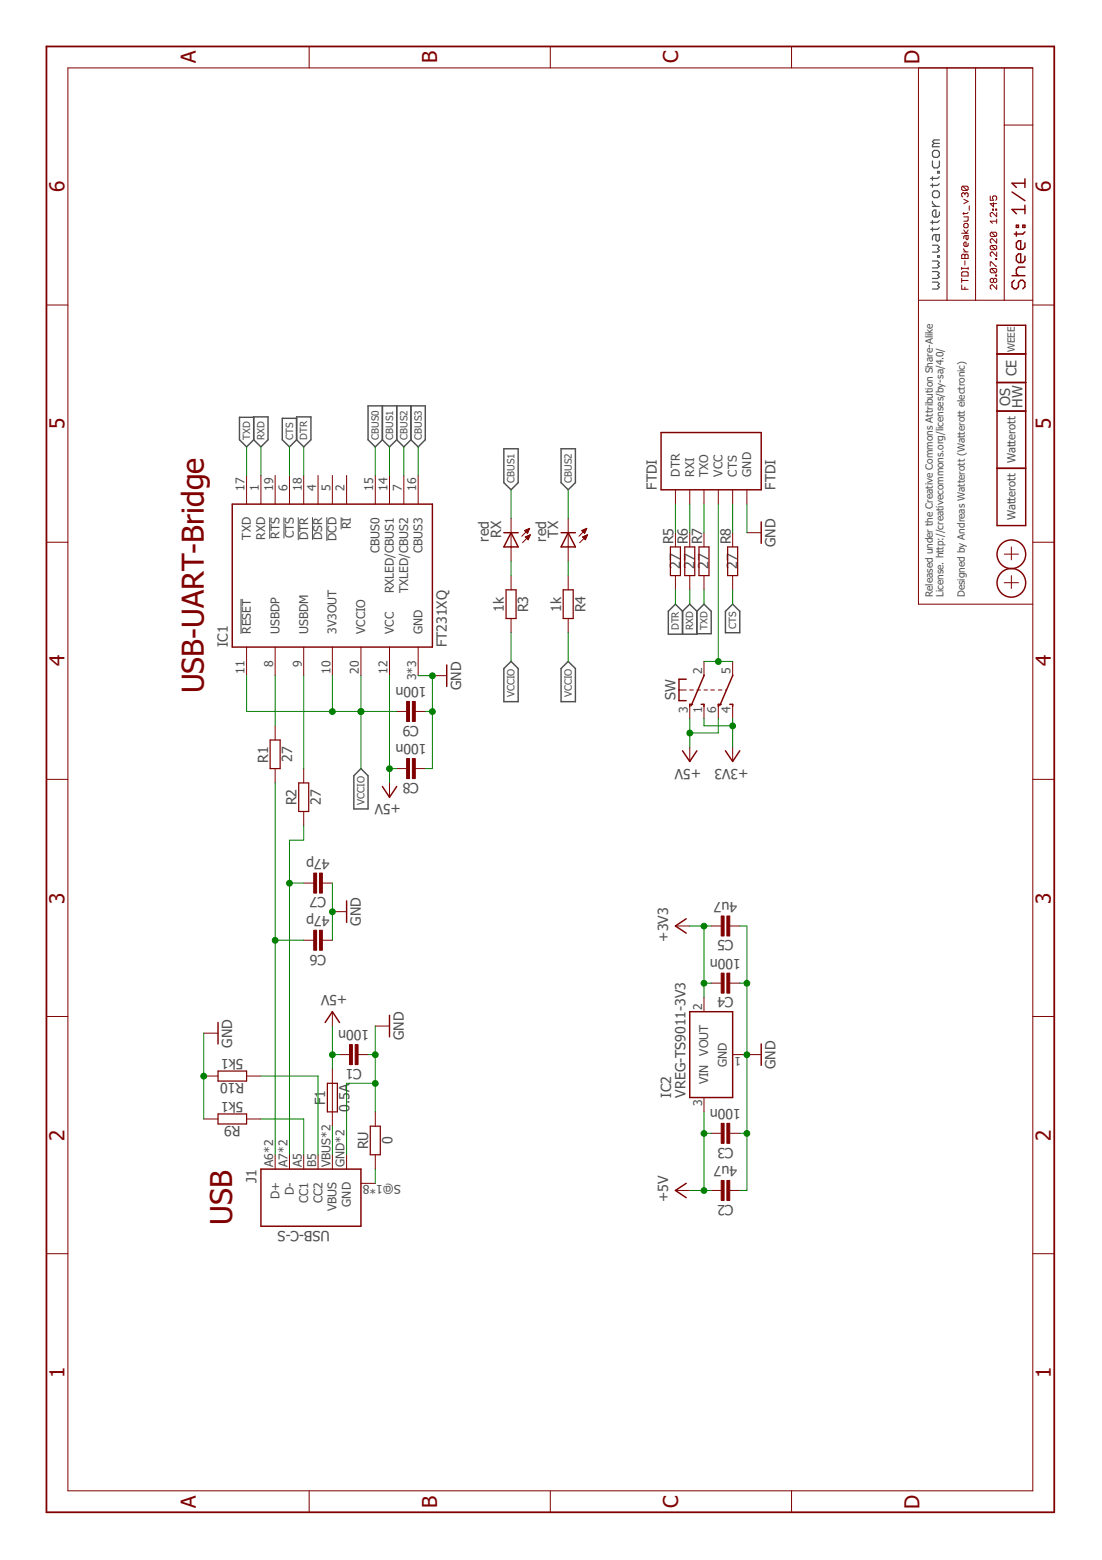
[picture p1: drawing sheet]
<svg xmlns="http://www.w3.org/2000/svg" width="210mm" height="297mm" viewBox="0 0 210 297" stroke-linecap="round" stroke-linejoin="round" font-family="sans-serif">
<g fill="none" stroke="#505050" stroke-width=".23">
<path d="M177.6 30.6v1l.3 .4h.7l.3-.4v-1M177.6 36.7l.3-.4h.7l.3 .4v.6l-.3 .3h-.7l-.3-.3zM177.6 33.7v.6M177.6 35v.6M177.6 38.3v.4l.7 .6M177.6 39.3h1.3M177.9 28.6h.7l.3 .4v.6l-.3 .4h-.7l-.3-.4v-.6zM177.9 27.3l-.3 .3v.3h1.3M177.9 27.3h1M178.6 32.6h.3v.4h-.3zM178.9 35l-.3 .3h-1.3M178.9 33.7l-.3 .3h-1.3"/>
<path d="M178.9 26.6h-1l-.3 .4 .3 .3M177.6 53.7h1l.3 .3-.3 .4 .3 .3-.3 .3h-1M177.6 51.7h1l.3 .3-.3 .4 .3 .3-.3 .3h-1M177.6 49.7h1l.3 .3-.3 .4 .3 .3-.3 .3h-1M177.6 46.7h1l.3 .3-.3 .3 .3 .4-.3 .3h-1M177.6 42v.7M177.6 43.3v.7M178.3 44.7v1l.3 .3 .3-.3v-1h-1l-.3 .3v.7M178.6 48.7h.3v.3h-.3zM178.9 40.3v.7l-.3 .3h-.7l-.3-.3v-.7l.3-.3h.4v1.3M178.9 43.3l-.3 .4h-1.3M178.9 42l-.3 .3h-1.3"/>
</g>
<path d="M51.4 98.5v4.1M54.1 98.5v4M56.8 98.5v4.3M59.5 98.5v4.3M62.3 98.5v4.5M65 98.5v2.3M45.9 114v6.7" fill="none" stroke="#505050" stroke-width=".19"/>
<g fill="none" stroke="#505050" stroke-width=".28">
<path d="M48.3 79.4h2.8v4.3l-1.4 1.4-1.4-1.4zM48.3 79.5h-2.7v4.2l1.4 1.4 1.3-1.4M56.5 79.7h-2.7v4l1.3 1.4 1.4-1.4M56.5 79.4h2.7v4.3l-1.4 1.4-1.3-1.4zM72.8 77.3v6.4M75.6 77.3v6.4M78.3 77.3v6.4M72.8 83.7l-1.3 1.4-1.4-1.4v-6.4h10.9v6.4l-1.3 1.4-1.4-1.4M72.8 83.7l1.4 1.4 1.4-1.4M75.6 83.7l1.3 1.4 1.4-1.4M96 85.4h2.7v6.5l-1.4 1.4-1.3-1.4zM106.9 85.4h2.7v6.5l-1.4 1.4-1.3-1.4z"/>
<path d="M130 116.4l-1.3-1.4-1.4 1.4v4.4h5.4v-4.4M130 116.4v4.4M130 116.4l1.4-1.4 1.3 1.4M132.7 116.4l1.4-1.4 1.4 1.4v4.3h-2.8M138.2 116.4l1.4-1.4 1.3 1.4v4.1h-2.7zM96 127.3l1.3-1.4 1.4 1.4v6.3h-2.7zM106.9 127.3l1.3-1.4 1.4 1.4v6.3h-2.7zM68.7 146.3l1.4 1.4v6.3h-2.7v-6.3z"/>
</g>
<g fill="none" stroke="#800000" stroke-width=".19">
<path d="M12.9 12.9h183.8v271h-183.8zM58.9 8.8v4.1M104.8 8.8v4.1M150.8 8.8v4.1M174.9 12.9v102.1h21.8M180.4 12.9v44.3M185.8 12.9v44.3M191.3 12.9v44.3M183.4 35.5l-.2 .1v.5l.2 .2h.8M183.4 35.5h.8l.2 .1v.5l-.2 .2M183.4 35.5l.8 .8M183.6 38l.8 .4-.8 .4"/>
<path d="M183.8 36.9l-.2-.2-.4 .2v.4l.2 .2M183.8 36.9v.2M183.8 36.9l.2-.2 .4 .2v.4l-.2 .2M184.6 39.2v.8M188.6 37.3v.8h.6l-.2-.4 .2-.4h.5l.1 .2v.4l-.1 .2M189 39.8h.2v.2h-.2zM189.2 38.6v.8l-.6-.6h1.2M189.7 39.8h.1v.2h-.1zM191.3 23.8h5.4M8.8 58.1h4.1M174.9 57.2h21.8M183.2 54.3v.8h1.2"/>
<path d="M183.2 48.6l.2-.2 .4 .2 .4-.2 .2 .2v.6h-1.2zM183.2 50.9v.4M183.2 51.9l.2-.1h.8l.2 .1v.7h-1.2zM183.2 53v.8M183.2 53.4h1.2M183.2 51.1h1.2M183.2 44.4h1.2M183.6 41.3h.8v.6l-.2 .2h-.6M183.6 42.8l.2-.3h.4l.2 .3v.4l-.2 .2h-.4l-.2-.2zM183.6 48h.8M183.6 47.3v.3l.4 .4M183.6 40.4v.5"/>
<path d="M183.6 43.8l.4 .6 .4-.6M183.8 48.6v.6M183.8 49.7v.8M183.8 54.7v.4M184 44.9v.6l.2 .2 .2-.2v-.6h-.6l-.2 .1v.5M184.4 46.3v.4l-.2 .2h-.4l-.2-.2v-.4l.4-.2v.8M184.4 50.9v.4M184.4 40.4l-.2 .3h-.8M188.6 50.7v-.8h.2l.9 .8h.1M188.8 51.1h.9l.1 .2v.4l-.1 .2M188.8 51.1l-.2 .2v.4l.2 .2h.9M188.8 44.2h.9l.1 .2v.4l-.1 .2"/>
<path d="M188.8 46.7h.9l.1 .2v.4l-.1 .2M188.8 44.2l-.2 .2v.4l.2 .2h.9M188.8 46.7l-.2 .2v.4l.2 .2h.9M188.8 51.1l.9 .8M188.8 46.7l.9 .8M188.8 44.2l.9 .8M189.2 53.2l.2-.2 .4 .2v.4l-.1 .2-.5-.2M189.2 53.2l-.2-.2-.4 .2v.4l.2 .2 .4-.2M189.2 53.2v.4M189.7 52.4h.1v.2h-.1zM189.7 49.2h.1v.2h-.1zM189.8 42.1h-1.2l.4 .4"/>
<path d="M189.8 40.5v.8l-.8-.8-.4 .2v.4l.2 .2M189.8 41.7v.8M189.8 45.5v.8l-.8-.8-.4 .2v.4l.2 .2M189.8 48v.8l-.8-.8-.4 .2v.4l.2 .2M189.8 54.3v.8l-.8-.8-.4 .2v.4l.2 .2M196.7 58.1h4.1M47 90.5v5.5M49.7 90.5v5.5M52.4 90.5v5.5M55.1 90.5v5.5M57.8 90.5v5.5M60.6 90.5v5.5"/>
<path d="M63.3 90.5v5.5M66 90.5v5.5M71.5 90.5v5.5M74.2 90.5v5.5M76.9 90.5v5.5M79.7 90.5v5.5M97.3 98.7v8.2M108.2 98.7v8.2M128.7 93.3v2.7M131.4 93.3v2.7M134.1 93.3v2.7M136.8 93.3v2.7"/>
<path d="M139.6 93.3v2.7M142.3 93.3v2.7M8.8 103.3h4.1M97.3 109.6v2.7M97.3 117.8v2.7M99.9 101l1-.4-.4 1zM100 101v.1M100.1 102.2l.9-.4-.4 1zM100.1 100.9v.3M100.1 102.2v.1M100.2 100.9v.4M100.2 102.2v.2"/>
<path d="M100.4 100.8v.7M100.4 102.1v.5M100.5 100.8v.7M100.5 102v.7M100.6 100.7v.5M100.6 102v.7M100.8 100.6v.3M100.8 101.9v.5M100.9 100.6l-1.5 1.5M100.9 101.9v.2M101 101.8l-1.5 1.5M108.2 109.6v2.7"/>
<path d="M108.2 117.8v2.7M110.8 101l1-.4-.4 1zM110.9 101v.1M111 102.2l.9-.4-.4 1zM111 100.9v.3M111 102.2v.1M111.2 100.9v.5M111.2 102.2v.3M111.3 100.8v.7M111.3 102.1v.5M111.4 100.8v.6M111.4 102v.7"/>
<path d="M111.6 100.7v.4M111.6 102v.6M111.7 100.6v.2M111.7 101.9v.4M111.8 100.6l-1.5 1.5M111.8 101.9v.1M111.9 101.8l-1.5 1.5M128.7 101.4v2.7M128.7 109.6v2.7M131.4 101.4v2.7M131.4 109.6v2.7M134.1 101.4v2.7"/>
<path d="M134.1 109.6v2.7M139.6 101.4v2.7M139.6 109.6v2.7M142.3 101.4h2.7M191.3 111h2.7M191.3 105.5h2.7M192.6 104.1v2.5M192.6 109.6v2.5M196.7 103.3h4.1M47 123.2v5.5M52.4 123.2v5.5M52.4 138.2v2.7"/>
<path d="M57.8 123.2v5.5M63.3 123.2v5.5M68.7 123.2v5.5M74.2 123.2v5.5M75.6 135.5h1.9M79.1 135.5h1.9M79.7 123.2v5.5M82.4 128.7h2.7M129.3 131.4h1.4M131.4 134.1v2.7M131.4 131.4h.7M132.7 131.4h.7"/>
<path d="M134.1 125.9v2.8M134.1 134.1v2.7M134.1 131.4h.7M135.4 131.4h.7M136.8 134.1v2.7M136.8 131.4h.7M138.2 131.4h.1M139.6 125.9v2.8M139.6 134.1v2.7M8.8 148.4h4.1M52.4 146.3v2.8M57.8 146.3v2.8"/>
<path d="M57.8 154.5v2.7M74.2 149.1v2.7M75.6 146.3h1.9M79.1 146.3h1.9M131.4 142.3v2.7M139.6 142.3v2.7M196.7 148.4h4.1M57.8 179h2M57.8 168.1h2M61.4 179h1.9M61.4 168.1h1.9M63.3 173.6h2.7"/>
<path d="M128.7 176.3h2.7M135.5 176.3h1.9M139 176.3h1.9M8.8 193.5h4.1M38.8 196.7h2.7M63.3 192.6v2.8M71.5 195.4h2.7M134.1 189.9v2.7M135.5 187.2h1.9M139 187.2h1.9M196.7 193.5h4.1M38.8 213.1h2.7"/>
<path d="M38.8 204.9h2.7M47 213.1h2.7M47 204.9h2.7M52.4 219.9v2.7M55.1 219.9v2.7M57.8 219.9v2.7M60.6 219.9v2.7M63.3 203.5v10.9M63.3 219.9v2.7M64.7 200.8h1.9M66 219.9v2.7M68.2 200.8h1.9"/>
<path d="M71.5 211.7v2.7M71.5 219.9v2.7M134.1 209v2.7M135.5 215.8h1.9M139 215.8h1.9M139.6 200.8h5.4M8.8 238.7h4.1M68.7 225.3h2.8M128.7 226.7h2.7M135.5 226.7h1.9M139 226.7h1.9M196.7 238.7h4.1"/>
<path d="M58.9 283.9v4.1M104.8 283.9v4.1M150.8 283.9v4.1"/>
</g>
<path d="M8.8 8.8h192v279.2h-192z" fill="none" stroke="#800000" stroke-width=".34"/>
<g fill="none" stroke="#800000" stroke-width=".28">
<path d="M192.8 36.6l2.4 1.6M195.2 39.9h-2.4l.8 .8M195.2 34.1v1.6M195.2 39.1v1.6M195.2 34.9h-2.4l.8 .8M192.8 52.5h2.4M193.2 53.4l-.4 .4v.8l.4 .4h.4l.4-.4v-.8l.4-.4h.4l.4 .4v.8l-.4 .4M193.6 42.9h.4v.4h-.4zM193.6 44.2v.8M194.8 42.9h.4v.4h-.4zM195.2 46.2v.9l-.4 .4h-.8l-.4-.4v-.9l.4-.4h.4v1.7M195.2 48.8v.8l-.4 .4h-.8l-.4-.4v-.8l.4-.5h.4v1.7"/>
<path d="M195.2 50.9h-1.2l-.4 .4v.8l.4 .4M195.2 44.2l-.4 .4h-1.6M189.9 61.9h5.5v38.2h-5.5zM189.9 78.3h5.5M189.9 72.8h5.5M189.9 67.4h5.5M44.2 96h38.2v27.2h-38.2zM125.9 82.4h19.1v10.9h-19.1zM145 99.4v4.1M189.9 89.2h5.5M96 101.4h2.7M97.3 101.4l1.4 2.7h-2.7z"/>
<path d="M106.9 101.4h2.7M108.2 101.4l1.4 2.7h-2.7zM85.1 126.6v4.1M130.7 129.3h-1.4v4.1h1.4M131.9 134.1h-.5v.4M133.6 134.1h.5v.4M134.1 128.5l-2.4 5.9M137.4 134.1h-.6v.4M139 134.1h.6v.4M139.6 128.5l-2.5 5.9M72.8 149.8l1.4 2 1.4-2M130 143l1.4 2 1.3-2"/>
<path d="M138.2 143l1.4 2 1.3-2M66 171.5v4.1M130.7 174.9l-2 1.4 2 1.4M41.5 194.7v4.1M61.9 194.7l1.4-2.1 1.4 2.1M74.2 193.3v4.1M131.4 192.6h8.2v16.4h-8.2zM145 198.8v4.1M49.7 222.6h19v10.9h-19zM130.7 225.3l-2 1.4 2 1.3"/>
<circle cx="192.6" cy="111" r="2.73"/>
<circle cx="192.6" cy="105.5" r="2.73"/>
</g>
<path d="M96.4 112.3h1.9v5.5h-1.9zM107.3 112.3h1.9v5.5h-1.9zM127.7 104.1h1.9v5.5h-1.9zM130.4 104.1h1.9v5.5h-1.9zM133.1 104.1h1.9v5.5h-1.9zM138.6 104.1h1.9v5.5h-1.9zM51.5 140.9h1.9v5.4h-1.9zM56.9 149.1h1.9v5.4h-1.9zM41.5 212.1h5.5v1.9h-5.5zM41.5 203.9h5.5v1.9h-5.5zM62.4 206.3h1.9v5.4h-1.9zM70.5 214.4h1.9v5.5h-1.9z" fill="none" stroke="#800000" stroke-width=".23"/>
<g fill="#800000" stroke="#800000" stroke-width=".19">
<path d="M137.4 213.9h.5v3.8h-.5z"/>
<path d="M138.5 213.9h.5v3.8h-.5z"/>
<path d="M137.4 185.3h.5v3.8h-.5z"/>
<path d="M138.5 185.3h.5v3.8h-.5z"/>
<path d="M137.4 174.4h.5v3.8h-.5z"/>
<path d="M138.5 174.4h.5v3.8h-.5z"/>
<path d="M66.6 198.9h.5v3.8h-.5z"/>
<path d="M67.6 198.9h.6v3.8h-.6z"/>
<path d="M77.4 144.4h.6v3.9h-.6z"/>
<path d="M78.5 144.4h.6v3.9h-.6z"/>
<path d="M77.4 133.6h.6v3.8h-.6z"/>
<path d="M78.5 133.6h.6v3.8h-.6z"/>
<path d="M137.4 224.8h.5v3.8h-.5z"/>
<path d="M138.5 224.8h.5v3.8h-.5z"/>
<path d="M59.8 177.1h.5v3.8h-.5z"/>
<path d="M60.9 177.1h.5v3.8h-.5z"/>
<path d="M59.8 166.2h.5v3.9h-.5z"/>
<path d="M60.9 166.2h.5v3.9h-.5z"/>
</g>
<g fill="none" stroke="#008000" stroke-width=".19">
<path d="M47 85.1v5.4M49.7 85.1v5.4M55.1 85.1v5.4M57.8 85.1v5.4M71.5 85.1v5.4M74.2 85.1v5.4M76.9 85.1v5.4M79.7 85.1v5.4M97.3 93.3v5.4M108.2 93.3v5.4M128.7 96v5.4M131.4 96v5.4"/>
<path d="M134.1 96v5.4M136.8 96v29.9M139.6 96v5.4M142.3 96v5.4M97.3 106.9v2.7M108.2 106.9v2.7M128.7 112.3v2.7M131.4 112.3v2.7M134.1 112.3v2.7M139.6 112.3v2.7M47 128.7v6.8h28.6M52.4 128.7v9.5"/>
<path d="M57.8 128.7v17.6M63.3 128.7v6.8M68.7 128.7v17.6M74.2 128.7v20.4M79.7 128.7h2.7v17.6h-1.4M81 135.5h1.4M97.3 120.5v5.4M108.2 120.5v5.4M131.4 136.8v5.5M134.1 136.8v1.4h5.5M134.1 125.9h5.5M136.8 136.8v2.8h-5.4"/>
<path d="M139.6 136.8v5.5M52.4 149.1v70.8M57.8 157.2v2.8h-2.7v59.9M74.2 146.3h1.4M52.4 179h5.4M55.1 168.1h2.7M63.3 168.1v10.9M131.4 176.3h4.1M134.1 176.3v13.6M140.9 176.3h1.4v50.4h-1.4M38.8 196.7v16.4M63.3 195.4v8.1"/>
<path d="M71.5 195.4v16.3M134.1 187.2h1.4M140.9 187.2h1.4M49.7 213.1h8.1v6.8M49.7 204.9h10.9v15M63.3 200.8h1.4M63.3 214.4v5.5M70.1 200.8h1.4M71.5 206.3h-5.5v13.6M134.1 215.8h1.4M134.1 211.7v15M140.9 215.8h1.4"/>
<path d="M71.5 222.6v2.7M131.4 226.7h4.1"/>
</g>
<g fill="#008000" stroke="#008000" stroke-width=".19">
<circle cx="142.3" cy="200.8" r=".55"/>
<circle cx="142.3" cy="187.2" r=".55"/>
<circle cx="142.3" cy="215.8" r=".55"/>
<circle cx="82.4" cy="128.7" r=".55"/>
<circle cx="82.4" cy="135.5" r=".55"/>
<circle cx="71.5" cy="206.3" r=".55"/>
<circle cx="71.5" cy="200.8" r=".55"/>
<circle cx="63.3" cy="173.6" r=".55"/>
<circle cx="38.8" cy="204.9" r=".55"/>
<circle cx="63.3" cy="200.8" r=".55"/>
<circle cx="74.2" cy="146.4" r=".55"/>
<circle cx="131.4" cy="139.6" r=".55"/>
<circle cx="134.1" cy="215.8" r=".55"/>
<circle cx="134.1" cy="226.7" r=".55"/>
<circle cx="63.3" cy="135.5" r=".55"/>
<circle cx="68.7" cy="135.5" r=".55"/>
<circle cx="134.1" cy="187.2" r=".55"/>
<circle cx="134.1" cy="176.3" r=".55"/>
<circle cx="139.6" cy="138.2" r=".55"/>
<circle cx="136.8" cy="126" r=".55"/>
<circle cx="52.4" cy="179" r=".55"/>
<circle cx="55.1" cy="168.2" r=".55"/>
</g>
<g font-size="5.8" fill="#800000">
<text x="38.8" y="132" transform="rotate(-90 38.8 132)">USB-UART-Bridge</text>
<text x="44.2" y="233.2" transform="rotate(-90 44.2 233.2)">USB</text>
</g>
<g font-size="3.9" fill="#800000">
<text x="37.3" y="12.1" transform="rotate(-90 37.3 12.1)">A</text>
<text x="83.2" y="12.1" transform="rotate(-90 83.2 12.1)">B</text>
<text x="129.2" y="12.1" transform="rotate(-90 129.2 12.1)">C</text>
<text x="175.1" y="12.2" transform="rotate(-90 175.1 12.2)">D</text>
<text x="12.3" y="36.6" transform="rotate(-90 12.3 36.6)">6</text>
<text x="200.2" y="36.6" transform="rotate(-90 200.2 36.6)">6</text>
<text x="12.3" y="81.7" transform="rotate(-90 12.3 81.7)">5</text>
<text x="200.2" y="81.7" transform="rotate(-90 200.2 81.7)">5</text>
<text x="12.3" y="126.9" transform="rotate(-90 12.3 126.9)">4</text>
<text x="200.2" y="126.9" transform="rotate(-90 200.2 126.9)">4</text>
<text x="12.3" y="172.1" transform="rotate(-90 12.3 172.1)">3</text>
<text x="200.2" y="172.1" transform="rotate(-90 200.2 172.1)">3</text>
<text x="12.3" y="217.2" transform="rotate(-90 12.3 217.2)">2</text>
<text x="200.2" y="217.2" transform="rotate(-90 200.2 217.2)">2</text>
<text x="12.3" y="262.4" transform="rotate(-90 12.3 262.4)">1</text>
<text x="200.2" y="262.4" transform="rotate(-90 200.2 262.4)">1</text>
<text x="37.3" y="287.1" transform="rotate(-90 37.3 287.1)">A</text>
<text x="83.2" y="287.1" transform="rotate(-90 83.2 287.1)">B</text>
<text x="129.2" y="287.1" transform="rotate(-90 129.2 287.1)">C</text>
<text x="175.1" y="287.2" transform="rotate(-90 175.1 287.2)">D</text>
</g>
<g font-size="2.7" fill="#505050">
<text x="193.6" y="71.7" transform="rotate(-90 193.6 71.7)">CE</text>
<text x="192.4" y="77.3" transform="rotate(-90 192.4 77.3)">OS</text>
<text x="194.8" y="77.7" transform="rotate(-90 194.8 77.7)">HW</text>
<text x="125.1" y="93.3" transform="rotate(-90 125.1 93.3)">FTDI</text>
<text x="147.7" y="93.3" transform="rotate(-90 147.7 93.3)">FTDI</text>
<text x="93.1" y="103.1" transform="rotate(-90 93.1 103.1)">red</text>
<text x="95.4" y="102.5" transform="rotate(-90 95.4 102.5)">RX</text>
<text x="104" y="103.1" transform="rotate(-90 104 103.1)">red</text>
<text x="106.3" y="102.4" transform="rotate(-90 106.3 102.4)">TX</text>
<text x="128.3" y="103.7" transform="rotate(-90 128.3 103.7)">R5</text>
<text x="131" y="103.7" transform="rotate(-90 131 103.7)">R6</text>
<text x="133.8" y="103.7" transform="rotate(-90 133.8 103.7)">R7</text>
<text x="139.2" y="103.7" transform="rotate(-90 139.2 103.7)">R8</text>
<text x="147.7" y="104.2" transform="rotate(-90 147.7 104.2)">GND</text>
<text x="129.5" y="108.3" transform="rotate(-90 129.5 108.3)">27</text>
<text x="132.3" y="108.3" transform="rotate(-90 132.3 108.3)">27</text>
<text x="135" y="108.3" transform="rotate(-90 135 108.3)">27</text>
<text x="140.4" y="108.3" transform="rotate(-90 140.4 108.3)">27</text>
<text x="96" y="116.4" transform="rotate(-90 96 116.4)">1k</text>
<text x="100.6" y="116.6" transform="rotate(-90 100.6 116.6)">R3</text>
<text x="106.9" y="116.4" transform="rotate(-90 106.9 116.4)">1k</text>
<text x="111.5" y="116.6" transform="rotate(-90 111.5 116.6)">R4</text>
<text x="43.4" y="123.2" transform="rotate(-90 43.4 123.2)">IC1</text>
<text x="85.1" y="123.2" transform="rotate(-90 85.1 123.2)">FT231XQ</text>
<text x="81.2" y="130.8" transform="rotate(-180 81.2 130.8)">100n</text>
<text x="87.8" y="131.4" transform="rotate(-90 87.8 131.4)">GND</text>
<text x="128.7" y="133.3" transform="rotate(-90 128.7 133.3)">SW</text>
<text x="79.8" y="138.2" transform="rotate(-180 79.8 138.2)">C9</text>
<text x="81.2" y="141.7" transform="rotate(-180 81.2 141.7)">100n</text>
<text x="51.1" y="145.2" transform="rotate(-90 51.1 145.2)">R1</text>
<text x="55.7" y="145.1" transform="rotate(-90 55.7 145.1)">27</text>
<text x="79.8" y="149.1" transform="rotate(-180 79.8 149.1)">C8</text>
<text x="133.6" y="146.4" transform="rotate(-180 133.6 146.4)">+5V</text>
<text x="142.5" y="146.4" transform="rotate(-180 142.5 146.4)">+3V3</text>
<text x="56.5" y="153.4" transform="rotate(-90 56.5 153.4)">R2</text>
<text x="61.1" y="153.3" transform="rotate(-90 61.1 153.3)">27</text>
<text x="76.4" y="153.2" transform="rotate(-180 76.4 153.2)">+5V</text>
<text x="62.8" y="163.5" transform="rotate(-180 62.8 163.5)">47p</text>
<text x="62.1" y="170.9" transform="rotate(-180 62.1 170.9)">C7</text>
<text x="140.4" y="171.7" transform="rotate(-180 140.4 171.7)">4u7</text>
<text x="62.8" y="174.4" transform="rotate(-180 62.8 174.4)">47p</text>
<text x="68.7" y="176.3" transform="rotate(-90 68.7 176.3)">GND</text>
<text x="127.3" y="179.3" transform="rotate(-90 127.3 179.3)">+3V3</text>
<text x="139.7" y="179" transform="rotate(-180 139.7 179)">C5</text>
<text x="62.1" y="181.8" transform="rotate(-180 62.1 181.8)">C6</text>
<text x="141.1" y="182.6" transform="rotate(-180 141.1 182.6)">100n</text>
<text x="66.1" y="189.4" transform="rotate(-180 66.1 189.4)">+5V</text>
<text x="139.7" y="189.9" transform="rotate(-180 139.7 189.9)">C4</text>
<text x="70.3" y="196.2" transform="rotate(-180 70.3 196.2)">100n</text>
<text x="44.2" y="199.5" transform="rotate(-90 44.2 199.5)">GND</text>
<text x="46.4" y="201.6" transform="rotate(-180 46.4 201.6)">5k1</text>
<text x="68.9" y="203.5" transform="rotate(-180 68.9 203.5)">C1</text>
<text x="76.9" y="198.1" transform="rotate(-90 76.9 198.1)">GND</text>
<text x="147.7" y="203.5" transform="rotate(-90 147.7 203.5)">GND</text>
<text x="46.4" y="209.8" transform="rotate(-180 46.4 209.8)">5k1</text>
<text x="46.5" y="206.3" transform="rotate(-180 46.5 206.3)">R10</text>
<text x="127.8" y="209" transform="rotate(-90 127.8 209)">IC2</text>
<text x="130.6" y="209" transform="rotate(-90 130.6 209)">VREG-TS9011-3V3</text>
<text x="45.8" y="214.4" transform="rotate(-180 45.8 214.4)">R9</text>
<text x="61.9" y="210.4" transform="rotate(-90 61.9 210.4)">F1</text>
<text x="66.6" y="211.7" transform="rotate(-90 66.6 211.7)">0.5A</text>
<text x="141.1" y="211.2" transform="rotate(-180 141.1 211.2)">100n</text>
<text x="70.1" y="218.9" transform="rotate(-90 70.1 218.9)">RU</text>
<text x="74.7" y="217.9" transform="rotate(-90 74.7 217.9)">0</text>
<text x="139.7" y="218.5" transform="rotate(-180 139.7 218.5)">C3</text>
<text x="48.9" y="225.2" transform="rotate(-90 48.9 225.2)">J1</text>
<text x="140.4" y="222.1" transform="rotate(-180 140.4 222.1)">4u7</text>
<text x="127.3" y="228.9" transform="rotate(-90 127.3 228.9)">+5V</text>
<text x="139.7" y="229.4" transform="rotate(-180 139.7 229.4)">C2</text>
<text x="62.8" y="234.3" transform="rotate(-180 62.8 234.3)">USB-C-S</text>
</g>
<g font-size="2.3" fill="#505050">
<text x="46.6" y="93.5" transform="rotate(-90 46.6 93.5)">17</text>
<text x="49.3" y="93.5" transform="rotate(-90 49.3 93.5)">1</text>
<text x="52" y="93.5" transform="rotate(-90 52 93.5)">19</text>
<text x="54.8" y="93.5" transform="rotate(-90 54.8 93.5)">6</text>
<text x="57.5" y="93.5" transform="rotate(-90 57.5 93.5)">18</text>
<text x="60.2" y="93.5" transform="rotate(-90 60.2 93.5)">4</text>
<text x="62.9" y="93.5" transform="rotate(-90 62.9 93.5)">5</text>
<text x="65.6" y="93.5" transform="rotate(-90 65.6 93.5)">2</text>
<text x="71.1" y="93.5" transform="rotate(-90 71.1 93.5)">15</text>
<text x="73.8" y="93.5" transform="rotate(-90 73.8 93.5)">14</text>
<text x="76.5" y="93.5" transform="rotate(-90 76.5 93.5)">7</text>
<text x="79.3" y="93.5" transform="rotate(-90 79.3 93.5)">16</text>
<text x="129.5" y="90.8" transform="rotate(-90 129.5 90.8)">DTR</text>
<text x="132.2" y="90.8" transform="rotate(-90 132.2 90.8)">RXI</text>
<text x="134.9" y="90.8" transform="rotate(-90 134.9 90.8)">TXO</text>
<text x="137.6" y="90.8" transform="rotate(-90 137.6 90.8)">VCC</text>
<text x="140.4" y="90.8" transform="rotate(-90 140.4 90.8)">CTS</text>
<text x="143.1" y="90.8" transform="rotate(-90 143.1 90.8)">GND</text>
<text x="66.8" y="100.8" transform="rotate(-90 66.8 100.8)">RI</text>
<text x="47.8" y="102.7" transform="rotate(-90 47.8 102.7)">TXD</text>
<text x="50.5" y="102.8" transform="rotate(-90 50.5 102.8)">RXD</text>
<text x="53.2" y="102.6" transform="rotate(-90 53.2 102.6)">RTS</text>
<text x="55.9" y="102.5" transform="rotate(-90 55.9 102.5)">CTS</text>
<text x="58.7" y="102.8" transform="rotate(-90 58.7 102.8)">DTR</text>
<text x="61.4" y="102.8" transform="rotate(-90 61.4 102.8)">DSR</text>
<text x="64.1" y="103" transform="rotate(-90 64.1 103)">DCD</text>
<text x="72.3" y="105.3" transform="rotate(-90 72.3 105.3)">CBUS0</text>
<text x="80.5" y="105.3" transform="rotate(-90 80.5 105.3)">CBUS3</text>
<text x="75" y="112.9" transform="rotate(-90 75 112.9)">RXLED/CBUS1</text>
<text x="77.7" y="112.9" transform="rotate(-90 77.7 112.9)">TXLED/CBUS2</text>
<text x="47.8" y="120.7" transform="rotate(-90 47.8 120.7)">RESET</text>
<text x="53.2" y="120.7" transform="rotate(-90 53.2 120.7)">USBDP</text>
<text x="58.7" y="120.7" transform="rotate(-90 58.7 120.7)">USBDM</text>
<text x="64.1" y="120.7" transform="rotate(-90 64.1 120.7)">3V3OUT</text>
<text x="69.6" y="120.7" transform="rotate(-90 69.6 120.7)">VCCIO</text>
<text x="75" y="120.7" transform="rotate(-90 75 120.7)">VCC</text>
<text x="80.5" y="120.7" transform="rotate(-90 80.5 120.7)">GND</text>
<text x="46.6" y="128.3" transform="rotate(-90 46.6 128.3)">11</text>
<text x="52" y="127" transform="rotate(-90 52 127)">8</text>
<text x="57.5" y="127" transform="rotate(-90 57.5 127)">9</text>
<text x="62.9" y="128.3" transform="rotate(-90 62.9 128.3)">10</text>
<text x="68.4" y="128.3" transform="rotate(-90 68.4 128.3)">20</text>
<text x="73.8" y="128.3" transform="rotate(-90 73.8 128.3)">12</text>
<text x="79.3" y="129.5" transform="rotate(-90 79.3 129.5)">3*3</text>
<text x="133.7" y="128.3" transform="rotate(-90 133.7 128.3)">2</text>
<text x="139.2" y="128.3" transform="rotate(-90 139.2 128.3)">5</text>
<text x="131" y="135.8" transform="rotate(-90 131 135.8)">3</text>
<text x="133.7" y="135.8" transform="rotate(-90 133.7 135.8)">1</text>
<text x="136.4" y="135.8" transform="rotate(-90 136.4 135.8)">6</text>
<text x="139.2" y="135.8" transform="rotate(-90 139.2 135.8)">4</text>
<text x="133.7" y="192.3" transform="rotate(-90 133.7 192.3)">2</text>
<text x="134.9" y="201" transform="rotate(-90 134.9 201)">VOUT</text>
<text x="138.5" y="203.1" transform="rotate(-90 138.5 203.1)">GND</text>
<text x="141.2" y="201.2" transform="rotate(-180 141.2 201.2)">1</text>
<text x="134.9" y="206.5" transform="rotate(-90 134.9 206.5)">VIN</text>
<text x="133.7" y="210.6" transform="rotate(-90 133.7 210.6)">3</text>
<text x="52" y="222.2" transform="rotate(-90 52 222.2)">A6*2</text>
<text x="54.8" y="222.2" transform="rotate(-90 54.8 222.2)">A7*2</text>
<text x="56" y="227.5" transform="rotate(-90 56 227.5)">D-</text>
<text x="57.5" y="222.2" transform="rotate(-90 57.5 222.2)">A5</text>
<text x="60.2" y="222.2" transform="rotate(-90 60.2 222.2)">B5</text>
<text x="62.9" y="222.2" transform="rotate(-90 62.9 222.2)">VBUS*2</text>
<text x="65.6" y="222.2" transform="rotate(-90 65.6 222.2)">GND*2</text>
<text x="76.3" y="225.7" transform="rotate(-180 76.3 225.7)">S@1*8</text>
<text x="53.2" y="228.3" transform="rotate(-90 53.2 228.3)">D+</text>
<text x="58.7" y="229.1" transform="rotate(-90 58.7 229.1)">CC1</text>
<text x="61.4" y="229.1" transform="rotate(-90 61.4 229.1)">CC2</text>
<text x="64.1" y="230.6" transform="rotate(-90 64.1 230.6)">VBUS</text>
<text x="66.8" y="229.8" transform="rotate(-90 66.8 229.8)">GND</text>
</g>
<g font-size="2.1" fill="#505050">
<text x="193.4" y="88.2" transform="rotate(-90 193.4 88.2)">Watterott</text>
<text x="193.4" y="99.1" transform="rotate(-90 193.4 99.1)">Watterott</text>
</g>
<g font-size="1.9" fill="#505050">
<text x="193.3" y="67.1" transform="rotate(-90 193.3 67.1)">WEEE</text>
<text x="47.6" y="83.7" transform="rotate(-90 47.6 83.7)">TXD</text>
<text x="50.4" y="83.7" transform="rotate(-90 50.4 83.7)">RXD</text>
<text x="55.8" y="83.7" transform="rotate(-90 55.8 83.7)">CTS</text>
<text x="58.5" y="83.7" transform="rotate(-90 58.5 83.7)">DTR</text>
<text x="72.2" y="83.7" transform="rotate(-90 72.2 83.7)">CBUS0</text>
<text x="74.9" y="83.7" transform="rotate(-90 74.9 83.7)">CBUS1</text>
<text x="77.6" y="83.7" transform="rotate(-90 77.6 83.7)">CBUS2</text>
<text x="80.3" y="83.7" transform="rotate(-90 80.3 83.7)">CBUS3</text>
<text x="98" y="91.9" transform="rotate(-90 98 91.9)">CBUS1</text>
<text x="108.9" y="91.9" transform="rotate(-90 108.9 91.9)">CBUS2</text>
<text x="177.7" y="113.7" transform="rotate(-90 177.7 113.7)">Released under the Creative Commons Attribution Share-Alike</text>
<text x="179.7" y="113.7" transform="rotate(-90 179.7 113.7)">License. http://creativecommons.org/licenses/by-sa/4.0/</text>
<text x="183.8" y="113.7" transform="rotate(-90 183.8 113.7)">Designed by Andreas Watterott (Watterott electronic)</text>
<text x="132" y="120" transform="rotate(-90 132 120)">RXD</text>
<text x="134.8" y="119.9" transform="rotate(-90 134.8 119.9)">TXD</text>
<text x="140.2" y="119.7" transform="rotate(-90 140.2 119.7)">CTS</text>
<text x="129.3" y="120" transform="rotate(-90 129.3 120)">DTR</text>
<text x="98" y="132.8" transform="rotate(-90 98 132.8)">VCCIO</text>
<text x="108.9" y="132.8" transform="rotate(-90 108.9 132.8)">VCCIO</text>
<text x="69.4" y="153.2" transform="rotate(-90 69.4 153.2)">VCCIO</text>
</g>
</svg>
